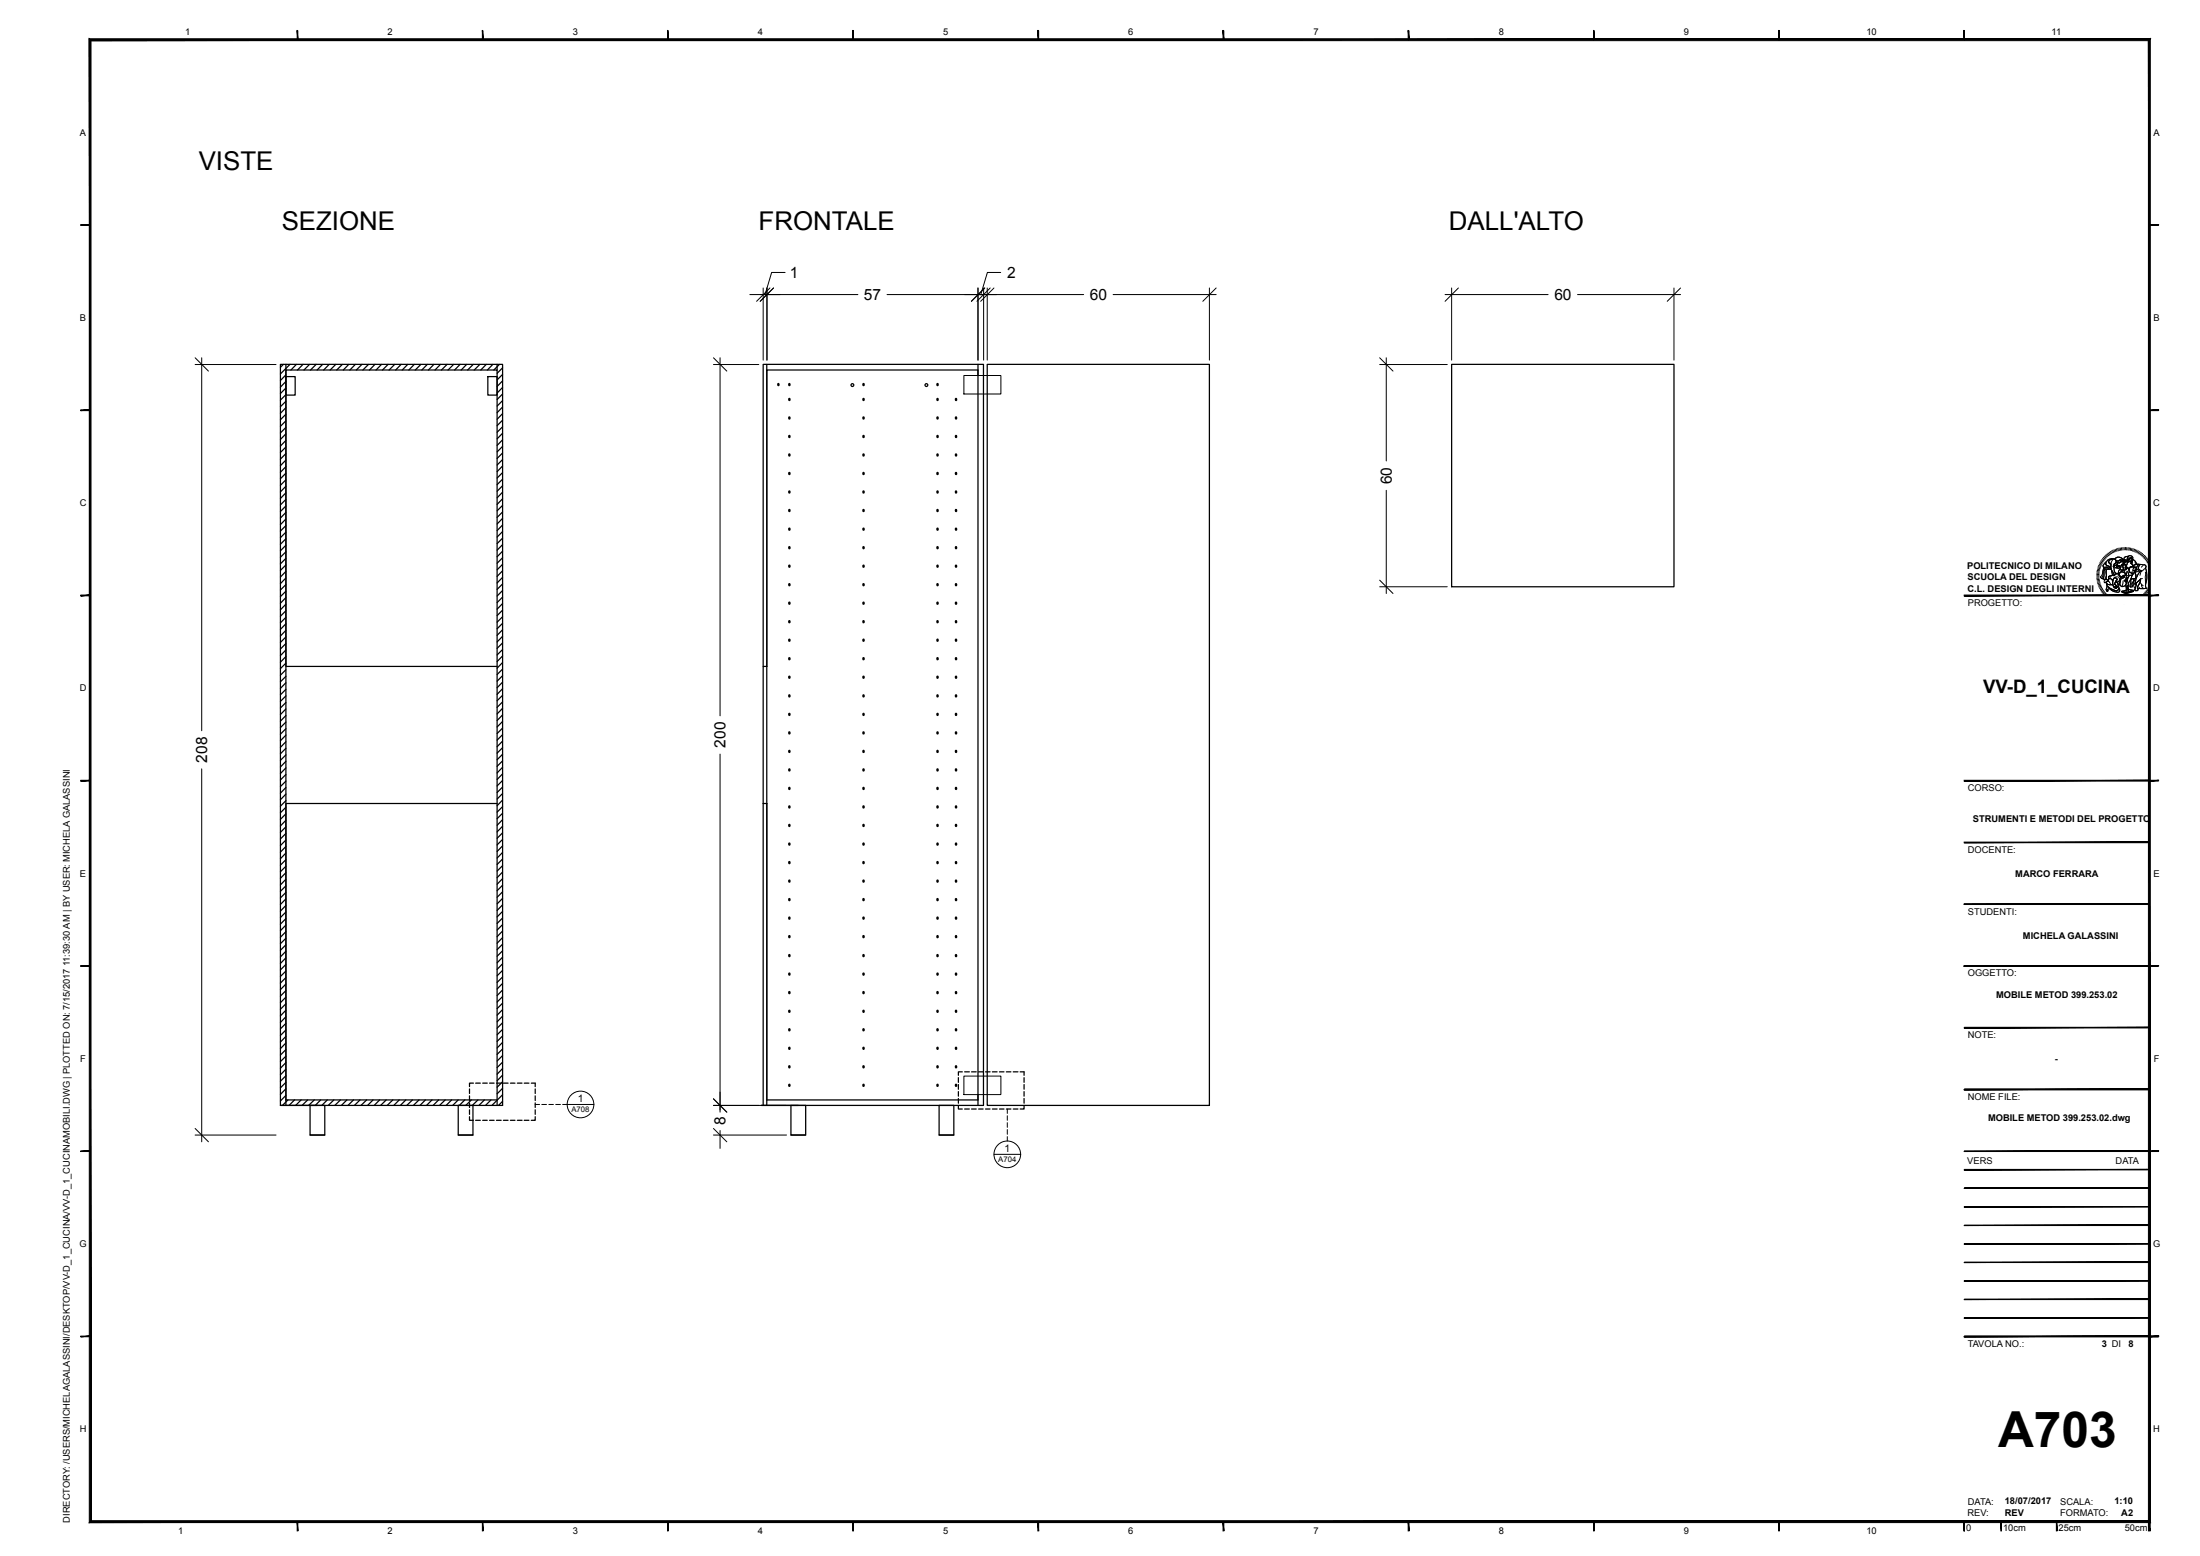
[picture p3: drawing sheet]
<svg xmlns="http://www.w3.org/2000/svg" width="594mm" height="420mm" viewBox="0 0 594 420" stroke-linecap="round" stroke-linejoin="round" font-family="sans-serif">
<g fill="none" stroke="#000" stroke-width=".34">
<path d="M75.7 98.4h60v200h-60zM76.5 98.4l-.8 .8M77.2 98.4v81.5h57M78.3 98.4l-2.6 2.5M80 98.4l-1.5 1.5M81.8 98.4l-1.5 1.5M83.6 98.4l-1.5 1.5M85.4 98.4l-1.6 1.5M87.1 98.4l-1.5 1.5M88.9 98.4l-1.5 1.5M90.7 98.4l-1.6 1.5M92.4 98.4l-1.5 1.5"/>
<path d="M94.2 98.4l-1.5 1.5M95.9 98.4l-1.4 1.5M97.7 98.4l-1.5 1.5M99.5 98.4l-1.5 1.5M101.2 98.4l-1.4 1.5M103 98.4l-1.5 1.5M104.8 98.4l-1.5 1.5M106.6 98.4l-1.5 1.5M108.3 98.4l-1.5 1.5M110.1 98.4l-1.5 1.5M111.9 98.4l-1.5 1.5M113.6 98.4l-1.5 1.5"/>
<path d="M115.4 98.4l-1.5 1.5M117.2 98.4l-1.5 1.5M118.9 98.4l-1.4 1.5M120.7 98.4l-1.5 1.5M122.5 98.4l-1.5 1.5M124.2 98.4l-1.5 1.5M126 98.4l-1.5 1.5M127.8 98.4l-1.5 1.5M129.6 98.4l-1.6 1.5M131.3 98.4l-1.5 1.5M133.1 98.4l-1.5 1.5M134.2 98.4v1.5"/>
<path d="M134.9 98.4l-1.6 1.5M135.7 99.3l-1.5 1.5M207 98.4v200M264.1 98.4v3M266.6 98.4h59.9v200h-59.9zM391.9 98.4h60.1v60h-60.1zM77.2 101.7h2.5v4.9h-2.5zM77.2 101.2l-1.5 1.5M77.2 103l-1.5 1.5M77.2 104.7l-1.5 1.5M77.2 106.5l-1.5 1.5M77.2 108.3l-1.5 1.5"/>
<path d="M77.2 110l-1.5 1.6M77.2 111.8l-1.5 1.5M77.2 113.6l-1.5 1.5M77.2 115.4l-1.5 1.5M77.2 117.1l-1.5 1.5M77.2 118.9l-1.5 1.5M131.7 101.7h2.5v4.9h-2.5zM135.7 101.1l-1.5 1.4M135.7 102.8l-1.5 1.5M135.7 104.6l-1.5 1.5M135.7 106.4l-1.5 1.4M135.7 108.1l-1.5 1.5"/>
<path d="M135.7 109.9l-1.5 1.5M135.7 111.6l-1.5 1.6M135.7 113.4l-1.5 1.5M135.7 115.2l-1.5 1.5M135.7 116.9l-1.5 1.6M135.7 118.7l-1.5 1.5M77.2 120.7l-1.5 1.4M77.2 122.4l-1.5 1.5M77.2 124.2l-1.5 1.5M77.2 126l-1.5 1.5M77.2 127.7l-1.5 1.5M77.2 129.5l-1.5 1.5"/>
<path d="M77.2 131.2l-1.5 1.6M77.2 133l-1.5 1.5M77.2 134.8l-1.5 1.5M77.2 136.6l-1.5 1.5M77.2 138.3l-1.5 1.5M135.7 120.5l-1.5 1.5M135.7 122.3l-1.5 1.5M135.7 124l-1.5 1.5M135.7 125.8l-1.5 1.5M135.7 127.6l-1.5 1.4M135.7 129.3l-1.5 1.5M135.7 131.1l-1.5 1.5"/>
<path d="M135.7 132.9l-1.5 1.5M135.7 134.6l-1.5 1.6M135.7 136.4l-1.5 1.5M135.7 138.2l-1.5 1.5M135.7 139.9l-1.5 1.5M77.2 140.1l-1.5 1.5M77.2 141.9l-1.5 1.5M77.2 143.6l-1.5 1.5M77.2 145.4l-1.5 1.5M77.2 147.2l-1.5 1.5M77.2 148.9l-1.5 1.5M77.2 150.7l-1.5 1.5"/>
<path d="M77.2 152.5l-1.5 1.5M77.2 154.2l-1.5 1.6M77.2 156l-1.5 1.5M77.2 157.8l-1.5 1.5M77.2 159.6l-1.5 1.4M135.7 141.7l-1.5 1.5M135.7 143.5l-1.5 1.5M135.7 145.3l-1.5 1.4M135.7 147l-1.5 1.5M135.7 148.8l-1.5 1.5M135.7 150.5l-1.5 1.5M135.7 152.3l-1.5 1.5"/>
<path d="M135.7 154.1l-1.5 1.5M135.7 155.8l-1.5 1.6M135.7 157.6l-1.5 1.5M135.7 159.4l-1.5 1.5M77.2 161.3l-1.5 1.5M77.2 163.1l-1.5 1.5M77.2 164.9l-1.5 1.4M77.2 166.6l-1.5 1.5M77.2 168.4l-1.5 1.5M77.2 170.1l-1.5 1.6M77.2 171.9l-1.5 1.5M77.2 173.7l-1.5 1.5"/>
<path d="M77.2 175.4l-1.5 1.6M77.2 177.2l-1.5 1.5M77.2 179l-1.5 1.5M135.7 161.2l-1.5 1.5M135.7 162.9l-1.5 1.5M135.7 164.7l-1.5 1.5M135.7 166.5l-1.5 1.4M135.7 168.2l-1.5 1.5M135.7 170l-1.5 1.5M135.7 171.8l-1.5 1.5M135.7 173.5l-1.5 1.5M135.7 175.3l-1.5 1.5"/>
<path d="M135.7 177l-1.5 1.6M135.7 178.8l-1.5 1.6M206.1 179.9v-81.5h59.4v200h-60M77.2 180.8l-1.5 1.5M77.2 182.6l-1.5 1.4M77.2 184.3l-1.5 1.5M77.2 186.1l-1.5 1.4M77.2 187.8l-1.5 1.5M77.2 189.6l-1.5 1.5M77.2 191.4l-1.5 1.5M77.2 193.1l-1.5 1.6M77.2 194.9l-1.5 1.5"/>
<path d="M77.2 196.7l-1.5 1.5M77.2 198.4l-1.5 1.6M135.7 180.6l-1.5 1.5M135.7 182.4l-1.5 1.5M135.7 184.1l-1.5 1.5M135.7 185.9l-1.5 1.5M135.7 187.7l-1.5 1.5M135.7 189.5l-1.5 1.4M135.7 191.2l-1.5 1.5M135.7 193l-1.5 1.5M135.7 194.7l-1.5 1.5M135.7 196.5l-1.5 1.5"/>
<path d="M135.7 198.3l-1.5 1.5M77.2 200.2l-1.5 1.5M77.2 202l-1.5 1.5M77.2 203.8l-1.5 1.4M77.2 205.5l-1.5 1.5M77.2 207.3l-1.5 1.5M77.2 209.1l-1.5 1.4M77.2 210.8l-1.5 1.5M77.2 212.6l-1.5 1.5M77.2 214.3l-1.5 1.6M77.2 216.1l-1.5 1.5M77.2 217.9l-1.5 1.5"/>
<path d="M77.2 219.7l-1.5 1.5M134.2 216.9h-57v80M135.7 200l-1.5 1.6M135.7 201.8l-1.5 1.5M135.7 203.6l-1.5 1.5M135.7 205.4l-1.5 1.5M135.7 207.1l-1.5 1.5M135.7 208.9l-1.5 1.5M135.7 210.7l-1.5 1.4M135.7 212.4l-1.5 1.5M135.7 214.2l-1.5 1.5M135.7 216l-1.5 1.5"/>
<path d="M135.7 217.7l-1.5 1.5M135.7 219.5l-1.5 1.5M206.1 216.9v-37h.9v-80h57.1v198.5M206.1 216.9v81.5M206.1 216.9h.9M77.2 221.4l-1.5 1.5M77.2 223.2l-1.5 1.5M77.2 225l-1.5 1.5M77.2 226.7l-1.5 1.5M77.2 228.5l-1.5 1.5M77.2 230.3l-1.5 1.5M77.2 232l-1.5 1.5"/>
<path d="M77.2 233.8l-1.5 1.5M77.2 235.6l-1.5 1.5M77.2 237.3l-1.5 1.6M77.2 239.1l-1.5 1.5M135.7 221.2l-1.5 1.6M135.7 223l-1.5 1.5M135.7 224.8l-1.5 1.5M135.7 226.6l-1.5 1.5M135.7 228.3l-1.5 1.5M135.7 230.1l-1.5 1.5M135.7 231.9l-1.5 1.5M135.7 233.6l-1.5 1.5"/>
<path d="M135.7 235.4l-1.5 1.5M135.7 237.2l-1.5 1.5M135.7 238.9l-1.5 1.5M77.2 240.9l-1.5 1.5M77.2 242.6l-1.5 1.5M77.2 244.4l-1.5 1.5M77.2 246.2l-1.5 1.5M77.2 248l-1.5 1.4M77.2 249.7l-1.5 1.5M77.2 251.5l-1.5 1.5M77.2 253.2l-1.5 1.5M77.2 255l-1.5 1.5"/>
<path d="M77.2 256.8l-1.5 1.5M77.2 258.5l-1.5 1.6M135.7 240.7l-1.5 1.5M135.7 242.5l-1.5 1.5M135.7 244.2l-1.5 1.6M135.7 246l-1.5 1.5M135.7 247.8l-1.5 1.5M135.7 249.6l-1.5 1.4M135.7 251.3l-1.5 1.5M135.7 253.1l-1.5 1.5M135.7 254.9l-1.5 1.4M135.7 256.6l-1.5 1.5"/>
<path d="M135.7 258.4l-1.5 1.5M77.2 260.3l-1.5 1.5M77.2 262.1l-1.5 1.5M77.2 263.9l-1.5 1.5M77.2 265.6l-1.5 1.5M77.2 267.4l-1.5 1.5M77.2 269.2l-1.5 1.4M77.2 270.9l-1.5 1.5M77.2 272.7l-1.5 1.5M77.2 274.5l-1.5 1.5M77.2 276.2l-1.5 1.5M77.2 278l-1.5 1.5"/>
<path d="M77.2 279.7l-1.5 1.6M135.7 260.1l-1.5 1.6M135.7 261.9l-1.5 1.5M135.7 263.7l-1.5 1.5M135.7 265.4l-1.5 1.6M135.7 267.2l-1.5 1.5M135.7 269l-1.5 1.5M135.7 270.8l-1.5 1.5M135.7 272.5l-1.5 1.5M135.7 274.3l-1.5 1.5M135.7 276.1l-1.5 1.4M135.7 277.8l-1.5 1.5"/>
<path d="M135.7 279.6l-1.5 1.5M77.2 296.9v-197h57v198.5M77.2 281.5l-1.5 1.6M77.2 283.3l-1.5 1.5M77.2 285.1l-1.5 1.5M77.2 286.8l-1.5 1.5M77.2 288.6l-1.5 1.5M77.2 290.4l-1.5 1.5M77.2 292.2l-1.5 1.4M77.2 293.9l-1.5 1.5M77.2 295.7l-1.5 1.5M77.2 296.9h57"/>
<path d="M77.2 296.9v1.5M77.7 296.9l-1.4 1.5M79.5 296.9l-1.5 1.5M81.3 296.9l-1.5 1.5M83.1 296.9l-1.5 1.5M83.7 298.4h4v8h-4zM84.9 296.9l-1.6 1.5M86.6 296.9l-1.5 1.5M88.4 296.9l-1.5 1.5M90.1 296.9l-1.5 1.5M91.9 296.9l-1.5 1.5M93.7 296.9l-1.5 1.5"/>
<path d="M95.4 296.9l-1.4 1.5M97.2 296.9l-1.5 1.5M99 296.9l-1.5 1.5M100.7 296.9l-1.4 1.5M102.5 296.9l-1.5 1.5M104.3 296.9l-1.5 1.5M106.1 296.9l-1.6 1.5M107.8 296.9l-1.5 1.5M109.6 296.9l-1.5 1.5M111.4 296.9l-1.6 1.5M113.1 296.9l-1.5 1.5M114.9 296.9l-1.5 1.5"/>
<path d="M116.6 296.9l-1.4 1.5M118.4 296.9l-1.5 1.5M120.2 296.9l-1.5 1.5M121.9 296.9l-1.4 1.5M123.7 298.4h4v8h-4zM123.7 296.9l-1.5 1.5M125.5 296.9l-1.5 1.5M126.8 293.9v1.3M126.8 295.8v1.3M126.8 297.7v1.2M126.8 299.6v1.2M127.3 296.9l-1.5 1.5"/>
<path d="M127.8 292.4h-1v.9M128.4 292.4h1.3M129.1 296.9l-1.6 1.5M130.3 292.4h1.3M130.8 296.9l-1.5 1.5M132.2 292.4h1.2M132.6 296.9l-1.5 1.5M134 292.4h1.3M135.7 281.4l-1.5 1.5M135.7 283.1l-1.5 1.5M135.7 284.9l-1.5 1.5M135.7 286.7l-1.5 1.5"/>
<path d="M135.7 288.4l-1.5 1.6M135.7 290.2l-1.5 1.5M135.7 292l-1.5 1.5M135.7 293.8l-1.5 1.4M135.7 295.5l-2.9 2.9M135.7 297.3l-1.1 1.1M135.9 292.4h1.3M137.8 292.4h1.2M139.7 292.4h1.2M141.5 292.4h1.3M143.4 292.4h1.1v.9M144.5 293.9v1.3"/>
<path d="M144.5 295.8v1.3M144.5 297.7v1.2M144.5 299.6v1.2M213.6 298.4h3.9v8h-3.9zM253.6 298.4h3.9v8h-3.9zM258.8 298.4v.9h1M258.8 290.9v1.3M258.8 292.7v1.3M258.8 294.7v1.2M258.8 296.5v1.3M259.8 289.3h-1v.9M260.5 299.3h1.2"/>
<path d="M260.5 289.3h1.2M262.3 299.3h1.3M262.3 289.3h1.3M264.1 295.4v1.5h-57.1M264.2 299.3h1.3M264.2 289.3h1.3M266.1 299.3h1.2M266.1 289.3h1.2M267.9 299.3h1.3M267.9 289.3h1.3M269.9 299.3h1.2M269.9 289.3h1.2"/>
<path d="M271.7 299.3h1.2M271.7 289.3h1.2M273.6 299.3h1.2M273.6 289.3h1.2M275.4 289.3h1.1v.9M276.5 298.4v.9h-1.1M276.5 290.9v1.3M276.5 292.7v1.3M276.5 294.7v1.2M276.5 296.5v1.3M83.7 306.4h4M123.7 306.4h4"/>
<path d="M126.8 301.4v1h1M128.4 302.4h1.3M130.3 302.4h1.3M132.2 302.4h1.2M134 302.4h1.3M135.9 302.4h1.3M137.8 302.4h1.2M139.7 302.4h1.2M141.5 302.4h1.3M144.5 301.4v1h-1.1M213.6 306.4h3.9M253.6 306.4h3.9"/>
<circle cx="230.1" cy="103.9" r=".38"/>
<circle cx="250.1" cy="103.9" r=".38"/>
</g>
<g fill="#000">
<circle cx="210.2" cy="103.9" r=".34"/>
<circle cx="213.1" cy="103.9" r=".34"/>
<circle cx="213.1" cy="108" r=".34"/>
<circle cx="213.1" cy="113" r=".34"/>
<circle cx="213.1" cy="118" r=".34"/>
<circle cx="233.2" cy="108" r=".34"/>
<circle cx="233.2" cy="103.9" r=".34"/>
<circle cx="233.2" cy="113" r=".34"/>
<circle cx="233.2" cy="118" r=".34"/>
<circle cx="253.1" cy="108" r=".34"/>
<circle cx="253.1" cy="103.9" r=".34"/>
<circle cx="253.1" cy="113" r=".34"/>
<circle cx="253.1" cy="118" r=".34"/>
<circle cx="258.1" cy="108" r=".34"/>
<circle cx="258.1" cy="113" r=".34"/>
<circle cx="258.1" cy="118" r=".34"/>
<circle cx="213.1" cy="132.9" r=".34"/>
<circle cx="213.1" cy="122.9" r=".34"/>
<circle cx="213.1" cy="127.9" r=".34"/>
<circle cx="213.1" cy="137.9" r=".34"/>
<circle cx="233.2" cy="122.9" r=".34"/>
<circle cx="233.2" cy="132.9" r=".34"/>
<circle cx="233.2" cy="127.9" r=".34"/>
<circle cx="233.2" cy="137.9" r=".34"/>
<circle cx="253.1" cy="122.9" r=".34"/>
<circle cx="253.1" cy="127.9" r=".34"/>
<circle cx="253.1" cy="132.9" r=".34"/>
<circle cx="253.1" cy="137.9" r=".34"/>
<circle cx="258.1" cy="132.9" r=".34"/>
<circle cx="258.1" cy="137.9" r=".34"/>
<circle cx="258.1" cy="122.9" r=".34"/>
<circle cx="258.1" cy="127.9" r=".34"/>
<circle cx="213.1" cy="158" r=".34"/>
<circle cx="213.1" cy="143" r=".34"/>
<circle cx="213.1" cy="153" r=".34"/>
<circle cx="213.1" cy="148" r=".34"/>
<circle cx="233.2" cy="143" r=".34"/>
<circle cx="233.2" cy="148" r=".34"/>
<circle cx="233.2" cy="153" r=".34"/>
<circle cx="233.2" cy="158" r=".34"/>
<circle cx="253.1" cy="148" r=".34"/>
<circle cx="253.1" cy="143" r=".34"/>
<circle cx="253.1" cy="158" r=".34"/>
<circle cx="253.1" cy="153" r=".34"/>
<circle cx="258.1" cy="158" r=".34"/>
<circle cx="258.1" cy="143" r=".34"/>
<circle cx="258.1" cy="148" r=".34"/>
<circle cx="258.1" cy="153" r=".34"/>
<circle cx="213.1" cy="163" r=".34"/>
<circle cx="213.1" cy="177.9" r=".34"/>
<circle cx="213.1" cy="167.9" r=".34"/>
<circle cx="213.1" cy="172.9" r=".34"/>
<circle cx="233.2" cy="172.9" r=".34"/>
<circle cx="233.2" cy="167.9" r=".34"/>
<circle cx="233.2" cy="177.9" r=".34"/>
<circle cx="233.2" cy="163" r=".34"/>
<circle cx="253.1" cy="172.9" r=".34"/>
<circle cx="253.1" cy="163" r=".34"/>
<circle cx="253.1" cy="167.9" r=".34"/>
<circle cx="253.1" cy="177.9" r=".34"/>
<circle cx="258.1" cy="172.9" r=".34"/>
<circle cx="258.1" cy="163" r=".34"/>
<circle cx="258.1" cy="177.9" r=".34"/>
<circle cx="258.1" cy="167.9" r=".34"/>
<circle cx="213.1" cy="193" r=".34"/>
<circle cx="213.1" cy="198" r=".34"/>
<circle cx="213.1" cy="182.9" r=".34"/>
<circle cx="213.1" cy="188" r=".34"/>
<circle cx="233.2" cy="193" r=".34"/>
<circle cx="233.2" cy="182.9" r=".34"/>
<circle cx="233.2" cy="188" r=".34"/>
<circle cx="233.2" cy="198" r=".34"/>
<circle cx="253.1" cy="182.9" r=".34"/>
<circle cx="253.1" cy="188" r=".34"/>
<circle cx="253.1" cy="198" r=".34"/>
<circle cx="253.1" cy="193" r=".34"/>
<circle cx="258.1" cy="193" r=".34"/>
<circle cx="258.1" cy="188" r=".34"/>
<circle cx="258.1" cy="182.9" r=".34"/>
<circle cx="258.1" cy="198" r=".34"/>
<circle cx="213.1" cy="212.9" r=".34"/>
<circle cx="213.1" cy="203" r=".34"/>
<circle cx="213.1" cy="217.9" r=".34"/>
<circle cx="213.1" cy="208" r=".34"/>
<circle cx="233.2" cy="208" r=".34"/>
<circle cx="233.2" cy="217.9" r=".34"/>
<circle cx="233.2" cy="203" r=".34"/>
<circle cx="233.2" cy="212.9" r=".34"/>
<circle cx="253.1" cy="208" r=".34"/>
<circle cx="253.1" cy="217.9" r=".34"/>
<circle cx="253.1" cy="203" r=".34"/>
<circle cx="253.1" cy="212.9" r=".34"/>
<circle cx="258.1" cy="208" r=".34"/>
<circle cx="258.1" cy="212.9" r=".34"/>
<circle cx="258.1" cy="217.9" r=".34"/>
<circle cx="258.1" cy="203" r=".34"/>
<circle cx="213.1" cy="222.9" r=".34"/>
<circle cx="213.1" cy="228" r=".34"/>
<circle cx="213.1" cy="233" r=".34"/>
<circle cx="213.1" cy="238" r=".34"/>
<circle cx="233.2" cy="228" r=".34"/>
<circle cx="233.2" cy="233" r=".34"/>
<circle cx="233.2" cy="238" r=".34"/>
<circle cx="233.2" cy="222.9" r=".34"/>
<circle cx="253.1" cy="228" r=".34"/>
<circle cx="253.1" cy="233" r=".34"/>
<circle cx="253.1" cy="222.9" r=".34"/>
<circle cx="253.1" cy="238" r=".34"/>
<circle cx="258.1" cy="233" r=".34"/>
<circle cx="258.1" cy="238" r=".34"/>
<circle cx="258.1" cy="222.9" r=".34"/>
<circle cx="258.1" cy="228" r=".34"/>
<circle cx="213.1" cy="258.1" r=".34"/>
<circle cx="213.1" cy="243" r=".34"/>
<circle cx="213.1" cy="248" r=".34"/>
<circle cx="213.1" cy="253" r=".34"/>
<circle cx="233.2" cy="258.1" r=".34"/>
<circle cx="233.2" cy="243" r=".34"/>
<circle cx="233.2" cy="248" r=".34"/>
<circle cx="233.2" cy="253" r=".34"/>
<circle cx="253.1" cy="243" r=".34"/>
<circle cx="253.1" cy="258.1" r=".34"/>
<circle cx="253.1" cy="253" r=".34"/>
<circle cx="253.1" cy="248" r=".34"/>
<circle cx="258.1" cy="258.1" r=".34"/>
<circle cx="258.1" cy="243" r=".34"/>
<circle cx="258.1" cy="248" r=".34"/>
<circle cx="258.1" cy="253" r=".34"/>
<circle cx="213.1" cy="263.1" r=".34"/>
<circle cx="213.1" cy="268.1" r=".34"/>
<circle cx="213.1" cy="278.1" r=".34"/>
<circle cx="213.1" cy="273.1" r=".34"/>
<circle cx="233.2" cy="278.1" r=".34"/>
<circle cx="233.2" cy="263.1" r=".34"/>
<circle cx="233.2" cy="268.1" r=".34"/>
<circle cx="233.2" cy="273.1" r=".34"/>
<circle cx="253.1" cy="263.1" r=".34"/>
<circle cx="253.1" cy="268.1" r=".34"/>
<circle cx="253.1" cy="278.1" r=".34"/>
<circle cx="253.1" cy="273.1" r=".34"/>
<circle cx="258.1" cy="273.1" r=".34"/>
<circle cx="258.1" cy="263.1" r=".34"/>
<circle cx="258.1" cy="268.1" r=".34"/>
<circle cx="258.1" cy="278.1" r=".34"/>
<circle cx="213.1" cy="288.1" r=".34"/>
<circle cx="213.1" cy="283.1" r=".34"/>
<circle cx="213.1" cy="293.1" r=".34"/>
<circle cx="233.2" cy="288.1" r=".34"/>
<circle cx="233.2" cy="283.1" r=".34"/>
<circle cx="233.2" cy="293.1" r=".34"/>
<circle cx="253.1" cy="283.1" r=".34"/>
<circle cx="253.1" cy="288.1" r=".34"/>
<circle cx="253.1" cy="293.1" r=".34"/>
<circle cx="258.1" cy="283.1" r=".34"/>
<circle cx="258.1" cy="288.1" r=".34"/>
<circle cx="258.1" cy="293.1" r=".34"/>
</g>
<g fill="none" stroke="#000" stroke-width=".27">
<path d="M202.5 79.5h29.1M206.1 79.5h1h-1M206.1 77.7v19.5M207.1 77.7v19.5M207.9 77.7l-3.6 3.6M208.9 77.7l-3.6 3.6M212 73.5h-3.7l-1.7 6M239.5 79.5h53.1M264.1 79.5h1.5h-1.5M264.1 77.7v19.5M265.6 77.7v19.5M265.9 77.7l-3.6 3.6"/>
<path d="M266.6 77.7v19.5M267.4 77.7l-3.6 3.6M268.4 77.7l-3.6 3.6M270.2 73.5h-3.6l-1.8 6M300.5 79.5h27.9M326.5 77.7v19.5M328.4 77.7l-3.6 3.6M390.2 79.5h27.8M391.9 77.7v19.5M393.8 77.7l-3.6 3.6M425.9 79.5h27.8M452 77.7v19.5"/>
<path d="M453.7 77.7l-3.5 3.6M52.7 98.4h21.8M52.7 96.6l3.6 3.6M54.5 96.6v100.6M192.6 98.4h12.3M192.6 96.6l3.6 3.6M194.4 96.6v96.6M372.5 98.4h18.3M372.5 96.6l3.6 3.6M374.3 96.6v27.8M260.2 101.4h10v5h-10zM374.3 132.3v27.9"/>
<path d="M372.5 158.4h18.3M372.5 156.6l3.6 3.6M566.1 154.7h.7M566.1 155l.7 .1M566.1 155.4h.7M566.1 154.3l.7 .1M566.2 154l.7 .1M566.3 153.6l.6 .2M566.4 153.3l.6 .2M566.5 153l.6 .2M566.6 152.6l.6 .3M566.8 152.3l.6 .3"/>
<path d="M566.8 155.7l-.7 .1M566.8 156.1h-.7M566.8 156.4l-.7 .1M566.9 156.7l-.7 .1M566.9 151.9l.6 .4M566.9 157l-.6 .2M567 157.3l-.6 .2M567.1 151.6l.6 .4M567.1 157.7l-.6 .2M567.2 151.4l.6 .3M567.2 158l-.6 .2M567.4 158.3l-.7 .2"/>
<path d="M567.5 151.1l.5 .3M567.5 158.5l-.6 .3M567.7 158.8l-.6 .4M567.7 150.8l.5 .4M567.8 159.1l-.6 .4M567.9 150.5l.5 .4M568 153l.7 .1a.68 .68 0 0 0 1.2-.1 .41 .41 0 0 1 .1 .4 .41 .41 0 0 1-.4 .2h-1.2l-.4-.2zM568 153v.5M568 159.4l-.6 .4M568.1 150.2l.5 .5M568.2 153.6l-.3 .5-.1 1.3-.4 .7 .4 .2M568.2 159.6l-.6 .5"/>
<path d="M568.3 152l.3-.2v.6l.2 .2 1 .4a.74 .74 0 0 1-1.2 .1h-.5a.51 .51 0 0 1-.3-.5 .51 .51 0 0 1 .4-.4zM568.3 153.6h.6l-.3 .5v2.3l-.2 .1-.6-.3zM568.4 153.6l-.3 .8a2.3 2.3 0 0 1-.3 1.9l.8 .1M568.4 150l.5 .4M568.4 159.9l-.5 .4M568.6 151.8l-.4 .4a.52 .52 0 0 0-.4 .5 .52 .52 0 0 0 .5 .5l.4-.1a.68 .68 0 0 0 1.2-.1M568.6 157.2l.3 .4 .4 .2 1.2-.1M568.6 149.7l.5 .5M568.7 151.6l.8-.7h1.1a.99 .99 0 0 0-1.2 .9l.6 .4-.1 .8-1.2-.4-.1-.2zM568.8 153.7l.8-.1a.71 .71 0 0 1 .7 .7l.3 .4-.1 .5-.8 .3a.47 .47 0 0 0-.3 .8 .39 .39 0 0 1-.4 .3 .39 .39 0 0 1-.4-.4zM568.8 157.5l.7 .3 1-.1v.4l.4 .4-.1 .2 .3-.2 .2 .3-.1-.5 .2 .4-.1-.4 .4 .1-.8-.8 .3-.6 .4 .1 .5 1.4-.1 .6a1.11 1.11 0 0 1-1.5 .1l-1.5-1zM568.8 157.5l.1 .6 .6 .6 2.1 .9"/>
<path d="M568.8 157.5h.1M568.9 153.6l-.3 .5 .1 2.3M568.9 158.3l2 1a.84 .84 0 0 0 1.1-.2l.2-.3 .1 .5a.66 .66 0 0 1-.4 .6 .66 .66 0 0 1-.7-.1l-1.1-.4a.56 .56 0 0 0-.5-.5 .56 .56 0 0 0-.6 .4l.2 .1-.2 .2a.6 .6 0 0 1-.1-1.1zM568.9 158.2v.2a.79 .79 0 0 0 0 1.2l.3-.2a.24 .24 0 0 1-.2-.3 .24 .24 0 0 1 .3-.1l.3-.1 .8 .6 1 .3a.61 .61 0 0 0 .9-.1 .61 .61 0 0 0-.2-.9M568.9 149.5l.5 .5M569.2 156.6l-.4-.1a.44 .44 0 0 0-.6 .2 .44 .44 0 0 0 .3 .6l.3-.3a.61 .61 0 0 1 .9 .4l.1 .1M569.2 149.3l.4 .5M569.4 156.3a.72 .72 0 0 1 1.1 .4l-.1 1h-1.2l-.6-.5 .7-.3-.1-.3zM569.4 155.6l1.1-.4 .4 .2 .1-.4 .6-.2 .6 .3 .3 .5a1 1 0 0 1-.2 1.1 1 1 0 0 1-1.1 .3l.2-.3a.4 .4 0 0 0 .2-.5 .4 .4 0 0 0-.5-.2l-.4 .2-.2 .5-.7-.6a.31 .31 0 0 1-.5-.1 .31 .31 0 0 1 .1-.4zM569.5 151.3l.6-.4h.7a.77 .77 0 0 1 .6 .7 .77 .77 0 0 1-.6 .8 2.6 2.6 0 0 0 .3 2.1l.4 .4h-.4l-.1 .4-.3 .1-.2-.2 .1-.5-.6-1.3-.1-1.2a.58 .58 0 0 1-.5-.3 .58 .58 0 0 1 .1-.6zM569.5 149.1l.4 .5M569.7 156l.8 .7"/>
<path d="M569.7 156.1a.6 .6 0 0 0-.4 .8M569.8 148.9l.3 .5M570 153.6h-1.6a.57 .57 0 0 0-.6 .2 .57 .57 0 0 0-.1 .6l-.1 .6-.5 .7 .3 .4M570.1 153.9l.3 1.4M570.1 148.7l.3 .6M570.4 151.2l-.4 .9v1.4l.5 .9 .2 1 .3-.1v-.3l.5-.2a1.16 1.16 0 0 1-.7-1.5 1.58 1.58 0 0 1 .5-1.6 .95 .95 0 0 0-1.4-.9l-.7 .3-.5 .5-.1 .5 .2 .5 1 .4M570.4 148.5l.3 .7M570.5 155.2l-.8 .3a.37 .37 0 0 0-.4 .2 .37 .37 0 0 0 .2 .5M570.6 150.8a.85 .85 0 0 0-.9 .3 .85 .85 0 0 0-.2 .9l.4 .2M570.7 156.2a.45 .45 0 0 1 .6-.2 .45 .45 0 0 1 .1 .6l-.3 .7a.69 .69 0 0 0 .4 .9l.2 .2-.4-.1 .1 .4-.2-.4 .1 .5-.2-.3-.3 .2 .1-.2-.4-.4-.1-1zM570.7 156.2a.45 .45 0 0 1 .6-.2 .45 .45 0 0 1 .1 .6l-.5 1.1 .8 .7-.4-.1 .1 .4-.2-.4v.5l-.1-.3-.3 .2 .1-.2-.4-.4-.1-1zM570.8 148.4l.2 .6"/>
<path d="M570.8 152.3l1-.5-.1 .6-1.1 .5zM570.9 152.7l.7-.3 .3 .3a.32 .32 0 0 0-.3 .2 .32 .32 0 0 0 .1 .4l-.6-.1zM570.9 152.7l.2 .5 .6 .1M571 150.9l.7-.5 1.2 .3a.27 .27 0 0 1 .2 .4 .27 .27 0 0 1-.5 0l-.1-.1-.5 .4-.7-.1M571.1 148.3l.2 .6M571.2 150.6l1-.2 .8 .4 .1 .3-.6-.1-.3 .4h-.6l-.6-.5zM571.3 151.2l.7 .2 .5-.4 .3 .2-.2 .6-.4 .2-.4-.2-.6 .1zM571.4 148.1l.2 .7M571.5 154.8l.7 .3 .4 .9a.58 .58 0 0 1-.4 .8M571.6 152.7h.9l-.3 .2v.4a.41 .41 0 0 1-.6 0 .41 .41 0 0 1 0-.6zM571.6 157.2l.5 1.6-.3 .5-.7 .1M571.6 152.5l.3 .2"/>
<path d="M571.7 152.2v.2l-1.1 .5M571.7 155.7l-.7 .2M571.8 148l.1 .7M571.8 151.8l-.3 .5M571.9 155.4l.7 .5M572 152.7h.5l-.3 .2v.4a.37 .37 0 0 1-.6-.2 .37 .37 0 0 1 .4-.4l-.1 .1M572 155.8a.69 .69 0 0 1 .2 1 .69 .69 0 0 1-.9 .2M572.1 155v-.2l.6-.5 1 .3 .1 .3a.25 .25 0 0 1 .2 .4 .25 .25 0 0 1-.4-.1l-1.1 .5 .7 .4 .4-.3 .1-.4a.28 .28 0 0 0 .3-.2 .28 .28 0 0 0-.2-.4l-.2-.2-.9-.2-.6 .7-.2-.1 .3-1.1 .2-.3 .3 .2 1 .1 .6-.4-.1-.4 .7 .2-.2 .3 .3 .8-.3 .6a.69 .69 0 0 1-.2 1l-.5 .2-.1 .5h-.3l.2 .2h.3v.4l.2-.3-.3 .7a.49 .49 0 0 1-.6 .6h-.7l-.6-.6 .4-.6 .1-1.1M572.1 154.8l.6-.5 1 .3 .1 .3a.25 .25 0 0 1 .2 .4 .25 .25 0 0 1-.4-.1l-.4 .3a.51 .51 0 0 1-.6 .3 .51 .51 0 0 1-.4-.5zM572.1 157.7l.8 .6M572.1 147.9l.1 .7M572.3 151.7l.1 .1"/>
<path d="M572.4 153.6a1.25 1.25 0 0 0-.5 1.4M572.4 151.4l.2 .1M572.5 157.1v.9M572.5 147.9l.1 .7M572.5 151.4v.1M572.5 155.7l1.2-.4-.1 .5-.5 .3zM572.6 156.5l-.3 .9-.4 .5M572.7 155.8l-.1 .1M572.8 151.6l.8-.2a.23 .23 0 0 1 .2 .2 .23 .23 0 0 1-.2 .3zM572.8 152.5l.2-.3 .8 .1 .5 1.1a.24 .24 0 0 1-.4 .1 .24 .24 0 0 1 .1-.4l-.3-.7a.42 .42 0 0 0-.6 0 .42 .42 0 0 0 .1 .6l.1 .4a.44 .44 0 0 1-.6 .5 .44 .44 0 0 1-.1-.8zM572.8 147.8l.1 .7M572.8 151.2l-.2 .6-.4 .2-.4-.2-.5 .1"/>
<path d="M572.9 159.6l2-.5 1.2 .3-2.1 .5zM572.9 159.6l1.1 .3v.3l-1.1-.3zM572.9 159.6a6.1 6.1 0 0 1 3.2-.2l-2.1 .5zM573.1 152.4h.7l.2 .8a.55 .55 0 0 1-.2 .5 .55 .55 0 0 1-.5 .1zM573.2 147.8v.7M573.2 151.4a.39 .39 0 0 1 .6-.3 .39 .39 0 0 1 .1 .6h-.1M573.3 151.1a.42 .42 0 0 1 .6 0 .42 .42 0 0 1-.1 .6l-.1-.3h-.5zM573.3 156.8l-.4 1.5 1.1-.2M573.3 155.8v.1M573.3 155.5l.2 .1M573.3 155.8h.1M573.4 155.5l-.1 .1"/>
<path d="M573.4 152.6h.1M573.5 152.5l-.2 .2M573.5 147.8l.1 .6M573.6 156.7h.3l.1-.5 .5-.2-.4 1.3v-.4h-.3zM573.6 151.5l-.4-.1-.4 .2 .6 .3a.25 .25 0 0 0 .4-.1 .25 .25 0 0 0-.2-.4v.2M573.6 153.9v.7M573.7 155.3l-.1 .5-.5 .3-.4-.3M573.7 152.4l.3 .3-.2 .1M573.8 152.6l-.1-.2a.42 .42 0 0 0-.6 0 .42 .42 0 0 0 .1 .6l.1 .3a.42 .42 0 0 1-.4 .6 .42 .42 0 0 1-.4-.6l.3-.9 .7-.2 .4 .2 .3 .8a.24 .24 0 0 1 0 .4 .25 .25 0 0 1-.4-.3M573.9 147.8l-.1 .6M573.9 152.9l-.1 .1M574 152.7v.1a.39 .39 0 0 1-.2 .6 .39 .39 0 0 1-.5-.2"/>
<path d="M574 153.6l-.2 .2h-.5M574 159.9l2.1-.5v.2l-2.1 .6zM574 159.9v.3M574.1 151.6l.1-.1 .2 .3-.3 .9M574.1 156.1h.1M574.1 156.7v.6l.2-.3M574.2 153.1l-.1-.4 .2-.5a.35 .35 0 0 0 .2-.4 .35 .35 0 0 0-.4-.2l-.1-.3a.55 .55 0 0 1-.5-.7 .55 .55 0 0 1 .8-.4l.3 .1-.3 .7 .1 .8 .3-.1v-.5a.38 .38 0 0 0 .3 .4 .38 .38 0 0 0 .4-.2l-.1 .7 .3-.1v.3a.35 .35 0 0 1 .2 .4 .35 .35 0 0 1-.3 .3l-.6 .3M574.2 151.1l.1 .5M574.2 147.8v.7M574.3 156.5l-.2 .2v-.2M574.3 154.1l-.2 1.4M574.3 153.4l.5 .2"/>
<path d="M574.4 158.2l.1-.1 .2 1.1-.3-.6-.3 .7zM574.4 155.3l-.3 .3v.5M574.5 156l-.4 .1-.2 .6h-.3l.2 .2h.3M574.5 150.3l.7-.3a1.04 1.04 0 0 1 .5 1.5l-.3 .7 .3-1.4-.2-.3-.3 .2a.85 .85 0 0 0-.6 1l-.2 .1v-.5zM574.5 154.2l-.4 .9M574.6 150.3h-.8l-.3 .7M574.6 147.8l-.1 .7M574.7 150.1l.5-.1a1.04 1.04 0 0 1 .5 1.5l-.3 .7v-.8l.3-.4-.2-.5-.6 .2-.2 1-.3 .1-.1-.8zM574.7 151.2a.38 .38 0 0 0 .3 .4 .38 .38 0 0 0 .4-.2M574.8 153.3l.8-.4 .7 .2a.48 .48 0 0 1 .5 .2 .48 .48 0 0 1 0 .5l-.3 .5a.63 .63 0 0 1-.8 .4l-.2 .1-.5-.5zM574.9 150.7l.6-.2 .2 .5-.3 .4a.45 .45 0 0 1-.6 0 .45 .45 0 0 1 .1-.7zM574.9 155.3l.8-.1-1.1 2.4a.3 .3 0 0 1 .1 .4 .3 .3 0 0 1-.3 .2l-.3 .6-.2-.9z"/>
<path d="M574.9 151l.2 .1M574.9 155.3l-1 2.7 .2 .8 .4-.7 .2 1.4-.3-.9-.4 1.1 .1-.9M575 151.1h.1M575 151.4l.1 .1M575 154.4l-.3 .4 .1 .5 1-.1 .4-.6M575 147.9l-.2 .6M575 151.3l.1 .1M575.3 147.9l-.1 .7M575.3 151.1l.2 .1M575.4 156.3l.4-.1a.23 .23 0 0 1 .4 0 .23 .23 0 0 1-.1 .4l-.5 1.3a.29 .29 0 0 1 .2 .4 .29 .29 0 0 1-.5 .1l-.2-.2zM575.4 151.2h.1M575.6 152l.4 .6"/>
<path d="M575.6 148l-.1 .6M575.6 154.4l.1 .1M575.7 152.8l.9-.4 .9-.1-.6 1zM575.7 155.2l-.4 1.2-.7 1v.9M575.8 151l.6 .4 .6 .9a1.04 1.04 0 0 1-1.3 .1l-.1-.5zM575.8 154.4h-.3M575.8 151l.6 .4 .3 .6M575.8 154.7h.1M576 148.1l-.2 .7M576.1 159.4v.2l-2.1 .6-1.1-.3v-.3M576.1 156.2l-.5 1.7a.29 .29 0 0 1 .2 .4 .29 .29 0 0 1-.5 .1l-.2-.1 .2-2M576.3 154.4l.4-.1-.1 1.2a.47 .47 0 0 1 0 .7 .47 .47 0 0 1-.6 0l-.7 .1 .4-1.1z"/>
<path d="M576.3 148.2l-.2 .7M576.4 154.1l-.1 .3M576.4 153.1l.4 .1 .1 .3M576.4 151.9l.6 .4M576.6 156.2l-1.2 .1M576.6 157.5l-.2 .2 .3 .3M576.6 148.3l-.2 .7M576.7 154.3l-.1 1.7-.6 1.4 .2 1.1 .3 .3M576.9 157.3l1.1-1-.2 .8-.7 1.3v.4a.38 .38 0 0 1-.2 .7 .38 .38 0 0 1-.4-.5zM576.9 153.3v-.2a1.04 1.04 0 0 1 1.6-.6h.3a.54 .54 0 0 1 .6 .3 .54 .54 0 0 1-.3 .7l-.4 .3a1.11 1.11 0 0 1-1.8-.3M576.9 153.5l-.6 .9a.75 .75 0 0 1-1.2 0l-.1-.1a.83 .83 0 0 1 .2-1.1h.9l-.2 .6a.24 .24 0 0 0 .2 .3 .24 .24 0 0 0 .3-.2l.2-.3-.2-.5-.6-.2-.7 .2-.4 .5 .1 .2M576.9 155.1l.1 .5"/>
<path d="M577 148.5l-.3 .6M577.3 148.6l-.3 .6M577.4 154.2l-.9 .1M577.4 158.5l.6 .4M577.6 152.3l-1 .1-.9 .5M577.6 148.8l-.3 .6M577.7 152.5l.2-.2 .6 .2a.56 .56 0 0 1 .7 .1 .56 .56 0 0 1 .1 .7l.3 1.7v1.5a2.36 2.36 0 0 0-.1 2.2l.1 .1h-1.9a.36 .36 0 0 1-.5 .1 .36 .36 0 0 1-.1-.5l.7-1.3 .2-.8-1.6 1.4 .6-2.2a1.72 1.72 0 0 1 1.3-1.4 .87 .87 0 0 1-.9-.6 .87 .87 0 0 1 .3-1zM577.8 157.2l.8 .9M577.8 154.2l-.9 1.5-.5 2 1.6-1.4 .5-.1M577.9 152.4h-.1a.9 .9 0 0 0-.4 1 .9 .9 0 0 0 .9 .7M577.9 149l-.4 .6M578 156.3l-.2 .8-.7 1.3v.4a.37 .37 0 0 1 .1 .5 .37 .37 0 0 1-.5 .1 .27 .27 0 0 1-.4-.2 .27 .27 0 0 1 .2-.3l.4-1.6"/>
<path d="M578.1 154.2l-.3 1.1M578.2 157.7a1.06 1.06 0 0 0 .7 1.2M578.2 149.2l-.4 .5M578.5 152.8l-.3 .3M578.5 149.4l-.4 .6M578.8 149.7l-.5 .5M579.1 149.9l-.5 .5M579.2 159.8l.5 .4M579.3 154.4v3.3M579.3 153.3l.1 .2a10.2 10.2 0 0 1-.1 4.8l.3 .5h-2.4M579.3 150.1l-.5 .5M579.4 159.5l.5 .4"/>
<path d="M579.5 150.4l-.5 .4M579.6 159.3l.6 .3M579.7 159l.6 .3M579.8 150.7l-.6 .4M579.9 158.7l.6 .3M580 151l-.6 .4M580.1 158.4l.6 .3M580.2 151.3l-.6 .3M580.2 158.1l.6 .3M580.3 157.8l.7 .2M580.4 151.6l-.6 .3M580.4 157.5l.6 .2"/>
<path d="M580.5 157.2l.7 .2M580.5 151.9l-.6 .3M580.6 156.9l.7 .1M580.6 156.6h.7M580.7 156.2l.6 .1M580.7 155.6l.7 .1M580.7 155.3h.7M580.7 152.2l-.6 .3M580.7 155.9l.7 .1M580.8 152.5l-.6 .3M581 152.9l-.7 .2M581.1 153.2l-.7 .2"/>
<path d="M581.2 153.6l-.7 .1M581.3 153.9l-.7 .1M581.3 154.2l-.6 .2M581.3 154.6l-.6 .1M581.4 155h-.7M568.6 160.2l-.5 .4M568.8 160.4l-.5 .5M569.1 160.6l-.5 .5M569.3 160.8l-.4 .5M569.6 161l-.4 .6M569.8 161.2l-.4 .6M570.1 161.4l-.4 .6"/>
<path d="M570.4 161.6l-.4 .5M570.7 161.7l-.3 .6M571 161.9l-.3 .5M571.3 162l-.3 .6M571.6 162.1l-.2 .6M571.9 162.1l-.2 .7M572.2 162.2l-.1 .7M572.5 162.3l-.1 .7M572.8 162.4l-.1 .6M573.2 162.4l-.1 .7M573.5 162.4v.7M573.8 162.4v.7"/>
<path d="M574.1 162.4l.1 .7M574.5 162.4v.6M574.8 162.3l.1 .7M575.1 162.3l.1 .7M575.4 162.2l.2 .7M575.8 162.1l.1 .7M576.1 162l.2 .7M576.3 161.9l.3 .6M576.6 161.8l.3 .6M576.9 161.6l.4 .6M577.2 161.5l.4 .6M577.5 161.3l.4 .6"/>
<path d="M577.8 161.1l.4 .6M578 160.9l.5 .6M578.3 160.7l.4 .5M578.5 160.5l.5 .5M578.8 160.3l.5 .5M579 160l.5 .5M54.5 207.5v100.7M194.4 203.5v96.7M144.5 298.1h1.2M146.3 298.1h1.3M148.2 298.1h1.2M150.1 298.1h1.2"/>
<path d="M151.9 298.1h8.5M192.6 298.4h19.8M192.6 296.6l3.6 3.6M260.2 290.5h10v5h-10zM272 299.3v1.2M52.7 306.4h21.8M52.7 304.6l3.6 3.6M192.6 306.4h19.8M192.6 304.6l3.6 3.6M194.4 305.1v4.9M268.4 311.6h7.2M272 301.2v1.2"/>
<path d="M272 303v1.3M272 304.9v1.3M272 306.8v1.2"/>
<circle cx="156.7" cy="298.1" r="3.6"/>
<circle cx="272" cy="311.6" r="3.6"/>
</g>
<g fill="#fff" stroke="#fff" stroke-width=".27">
<path d="M555.3 160.7l30.8 4.3h-30.8z"/>
<path d="M555.3 160.7h25l5.8 4.3z"/>
<path d="M580.3 146.2h5.8l-5.8 14.5z"/>
<path d="M586.1 146.2v18.8l-5.8-4.3z"/>
<path d="M52.6 198.7v7.3h3.7zM52.6 198.7h3.7v7.3z"/>
<path d="M192.6 194.7v7.3h3.6zM192.6 194.7h3.6v7.3z"/>
<path d="M192.6 301.1v2.6h3.6zM192.6 301.1h3.6v2.6z"/>
<path d="M372.5 125.9v5h3.6zM372.5 125.9h3.6v5z"/>
<path d="M419.5 77.7v3.6l4.9-3.6zM419.5 81.3l4.9-3.6v3.6z"/>
<path d="M213.5 71.7v3.6l1.7-3.6zM215.2 71.7v3.6h-1.7z"/>
<path d="M233.2 77.7v3.6l4.8-3.6zM233.2 81.3l4.8-3.6v3.6z"/>
<path d="M271.7 71.7v3.6l2.6-3.6zM274.3 71.7v3.6h-2.6z"/>
<path d="M294.1 77.7v3.6l4.9-3.6zM294.1 81.3l4.9-3.6v3.6z"/>
</g>
<path d="M555.3 160.7h25v-14.5h5.8v18.8h-30.8z" fill="none" stroke="#fff" stroke-width=".27"/>
<g fill="#000" stroke="#000" stroke-width=".27">
<path d="M24.1 10.5l.5 400v-399.5zM24.1 10.5l.5 400-.5 .5z"/>
<path d="M80.2 8.2l.2 2.5v-2.5zM80.2 8.2l.2 2.5h-.2z"/>
<path d="M130.2 8.2l.2 2.5v-2.5zM130.2 8.2l.2 2.5h-.2z"/>
<path d="M180.2 8.2l.2 2.5v-2.5zM180.2 8.2l.2 2.5h-.2z"/>
<path d="M230.2 8.2l.2 2.5v-2.5zM230.2 8.2l.2 2.5h-.2z"/>
<path d="M280.2 8.2l.2 2.5v-2.5zM280.2 8.2l.2 2.5h-.2z"/>
<path d="M330.2 8.2l.2 2.5v-2.5zM330.2 8.2l.2 2.5h-.2z"/>
<path d="M380.2 8.2l.2 2.5v-2.5zM380.2 8.2l.2 2.5h-.2z"/>
<path d="M430.3 8.2l.1 2.5v-2.5zM430.3 8.2l.1 2.5h-.1z"/>
<path d="M480.3 8.2l.1 2.5v-2.5zM480.3 8.2l.1 2.5h-.1z"/>
<path d="M530.2 8.2l.2 2.5v-2.5zM530.2 8.2l.2 2.5h-.2z"/>
<path d="M24.6 11h555.5l.5-.5zM24.1 10.5h556.5l-556 .5z"/>
<path d="M21.8 60.8h2.5v-.2zM21.8 60.6h2.5l-2.5 .2z"/>
<path d="M580.3 60.8h2.5v-.2zM580.3 60.6h2.5l-2.5 .2z"/>
<path d="M21.8 110.8h2.5v-.2zM21.8 110.6h2.5l-2.5 .2z"/>
<path d="M580.3 110.8h2.5v-.2zM580.3 110.6h2.5l-2.5 .2z"/>
<path d="M21.8 160.8h2.5v-.2zM21.8 160.6h2.5l-2.5 .2z"/>
<path d="M530.3 160.8h50v-.2zM530.3 160.6h50l-50 .2z"/>
<path d="M580.3 160.8h2.5v-.2zM580.3 160.6h2.5l-2.5 .2z"/>
<path d="M21.8 210.8h2.5v-.2zM21.8 210.6h2.5l-2.5 .2z"/>
<path d="M530.3 210.8h50v-.2zM530.3 210.6h50l-50 .2z"/>
<path d="M580.3 210.8h2.5v-.2zM580.3 210.6h2.5l-2.5 .2z"/>
<path d="M530.3 227.5h50v-.2zM530.3 227.3h50l-50 .2z"/>
<path d="M530.3 244v.1l50-.1zM530.3 244.1l50-.1v.1z"/>
<path d="M530.3 244.1h50v-.1zM530.3 244h50l-50 .1z"/>
<path d="M21.8 260.8h2.5v-.2zM21.8 260.6h2.5l-2.5 .2z"/>
<path d="M530.3 260.6v.2l50-.2zM530.3 260.8l50-.2v.2z"/>
<path d="M530.3 260.6v.2l50-.2zM530.3 260.8l50-.2v.2z"/>
<path d="M530.3 277.3v.2l50-.2zM530.3 277.5l50-.2v.2z"/>
<path d="M530.3 260.6v.2l50-.2zM530.3 260.8l50-.2v.2z"/>
<path d="M530.3 260.6v.2l50-.2zM530.3 260.8l50-.2v.2z"/>
<path d="M580.3 260.8h2.5v-.2zM580.3 260.6h2.5l-2.5 .2z"/>
<path d="M530.3 294v.1l50-.1zM530.3 294.1l50-.1v.1z"/>
<path d="M530.3 294v.1l50-.1zM530.3 294.1l50-.1v.1z"/>
<path d="M21.8 310.8h2.5v-.1zM21.8 310.7h2.5l-2.5 .1z"/>
<path d="M530.3 315.6h50zM530.3 315.8l50-.2z"/>
<path d="M530.3 310.7v.1l50-.1zM530.3 310.8l50-.1v.1z"/>
<path d="M580.3 310.8h2.5v-.1zM580.3 310.7h2.5l-2.5 .1z"/>
<path d="M530.3 335.7h50zM530.3 335.8l50-.1z"/>
<path d="M530.3 330.7h50zM530.3 330.8l50-.1z"/>
<path d="M530.3 325.7h50zM530.3 325.8l50-.1z"/>
<path d="M530.3 320.6h50zM530.3 320.8l50-.2z"/>
<path d="M530.3 355.7h50zM530.3 355.8l50-.1z"/>
<path d="M530.3 350.7h50zM530.3 350.8l50-.1z"/>
<path d="M530.3 345.7h50zM530.3 345.8l50-.1z"/>
<path d="M530.3 340.7h50zM530.3 340.8l50-.1z"/>
<path d="M21.8 360.8h2.5v-.2zM21.8 360.6h2.5l-2.5 .2z"/>
<path d="M530.3 360.6v.2l50-.2zM530.3 360.8l50-.2v.2z"/>
<path d="M530.3 360.6v.2l50-.2zM530.3 360.8l50-.2v.2z"/>
<path d="M580.3 360.8h2.5v-.2zM580.3 360.6h2.5l-2.5 .2z"/>
<path d="M580.3 360.8h2.5v-.2zM580.3 360.6h2.5l-2.5 .2z"/>
<path d="M580.3 360.8h2.5v-.2zM580.3 360.6h2.5l-2.5 .2z"/>
<path d="M24.6 410.5l-.5 .5 556-.5zM24.1 411l556-.5 .5 .5z"/>
<path d="M80.2 410.7l.2 2.5v-2.5zM80.2 410.7l.2 2.5h-.2z"/>
<path d="M130.2 410.7l.2 2.5v-2.5zM130.2 410.7l.2 2.5h-.2z"/>
<path d="M180.2 410.7l.2 2.5v-2.5zM180.2 410.7l.2 2.5h-.2z"/>
<path d="M230.2 410.7l.2 2.5v-2.5zM230.2 410.7l.2 2.5h-.2z"/>
<path d="M280.2 410.7l.2 2.5v-2.5zM280.2 410.7l.2 2.5h-.2z"/>
<path d="M330.2 410.7l.2 2.5v-2.5zM330.2 410.7l.2 2.5h-.2z"/>
<path d="M380.2 410.7l.2 2.5v-2.5zM380.2 410.7l.2 2.5h-.2z"/>
<path d="M430.3 410.7l.1 2.5v-2.5zM430.3 410.7l.1 2.5h-.1z"/>
<path d="M480.3 410.7l.1 2.5v-2.5zM480.3 410.7l.1 2.5h-.1z"/>
<path d="M530.2 410.7v2.5h.2zM530.2 410.7h.2v2.5z"/>
<path d="M530.2 410.7l.2 2.5v-2.5zM530.2 410.7l.2 2.5h-.2z"/>
<path d="M540.2 410.7l.2 2.5v-2.5zM540.2 410.7l.2 2.5h-.2z"/>
<path d="M555.2 410.7l.2 2.5v-2.5zM555.2 410.7l.2 2.5h-.2z"/>
<path d="M580.1 11v399.5l.5 .5zM580.1 11l.5-.5v400.5z"/>
<path d="M580.1 410.7l.4 2.5v-2.5zM580.1 410.7l.4 2.5h-.4z"/>
</g>
<text font-size="13.4" x="539.5" y="390.5">A703</text>
<g font-size="7">
<text x="53.7" y="45.9">VISTE</text>
<text x="76.1" y="62.1">SEZIONE</text>
<text x="204.8" y="62.1">FRONTALE</text>
<text x="391.2" y="62.1">DALL'ALTO</text>
</g>
<text font-size="5" x="535.4" y="187">VV-D_1_CUCINA</text>
<g font-size="4.2">
<text x="213.3" y="75">1</text>
<text x="271.9" y="75">2</text>
<text x="233.2" y="81">57</text>
<text x="294.3" y="81">60</text>
<text x="419.7" y="81">60</text>
<text x="375.8" y="130.7" transform="rotate(-90 375.8 130.7)">60</text>
<text x="195.9" y="201.8" transform="rotate(-90 195.9 201.8)">200</text>
<text x="55.9" y="205.8" transform="rotate(-90 55.9 205.8)">208</text>
<text x="195.9" y="303.5" transform="rotate(-90 195.9 303.5)">8</text>
</g>
<g font-size="2.8">
<text x="156" y="297.5">1</text>
<text x="271.2" y="310.9">1</text>
</g>
<g font-size="2.5">
<text x="50" y="9.6">1</text>
<text x="104.6" y="9.6">2</text>
<text x="154.6" y="9.6">3</text>
<text x="204.6" y="9.6">4</text>
<text x="254.6" y="9.6">5</text>
<text x="304.6" y="9.6">6</text>
<text x="354.6" y="9.6">7</text>
<text x="404.6" y="9.6">8</text>
<text x="454.6" y="9.6">9</text>
<text x="503.9" y="9.6">10</text>
<text x="553.9" y="9.6">11</text>
<text x="21.6" y="36.6">A</text>
<text x="581.5" y="36.6">A</text>
<text x="21.6" y="86.6">B</text>
<text x="581.5" y="86.6">B</text>
<text x="21.5" y="136.6">C</text>
<text x="581.4" y="136.6">C</text>
<text x="531.1" y="153.7">POLITECNICO DI MILANO</text>
<text x="531.2" y="156.7">SCUOLA DEL DESIGN</text>
<text x="531.2" y="159.7">C.L. DESIGN DEGLI INTERNI</text>
<text x="531.3" y="163.5">PROGETTO:</text>
<text x="21.5" y="186.6">D</text>
<text x="581.4" y="186.6">D</text>
<text x="531.3" y="213.5">CORSO:</text>
<text x="532.7" y="221.9">STRUMENTI E METODI DEL PROGETTO</text>
<text x="531.3" y="230.2">DOCENTE:</text>
<text x="21.6" y="236.6">E</text>
<text x="544.1" y="236.6">MARCO FERRARA</text>
<text x="581.5" y="236.6">E</text>
<text x="531.3" y="246.9">STUDENTI:</text>
<text x="546.2" y="253.5">MICHELA GALASSINI</text>
<text x="531.3" y="263.5">OGGETTO:</text>
<text x="539" y="269.3">MOBILE METOD 399.253.02</text>
<text x="531.3" y="280.2">NOTE:</text>
<text x="21.7" y="286.6">F</text>
<text x="554.8" y="286.6">-</text>
<text x="581.6" y="286.6">F</text>
<text x="531.3" y="296.9">NOME FILE:</text>
<text x="536.8" y="302.5">MOBILE METOD 399.253.02.dwg</text>
<text x="531.2" y="314.1">VERS</text>
<text x="571.2" y="314.1">DATA</text>
<text x="21.4" y="336.6">G</text>
<text x="581.3" y="336.6">G</text>
<text x="531.3" y="363.7">TAVOLA NO.:</text>
<text x="567.5" y="363.7">3 DI</text>
<text x="574.7" y="363.7">8</text>
<text x="21.5" y="386.6">H</text>
<text x="581.4" y="386.6">H</text>
<text x="531.3" y="406.2">DATA:</text>
<text x="541.3" y="406.1">18/07/2017</text>
<text x="556.2" y="406.1">SCALA:</text>
<text x="570.9" y="406.1">1:10</text>
<text x="18.9" y="411" transform="rotate(-90 18.9 411)">DIRECTORY: /USERS/MICHELAGALASSINI/DESKTOP/VV-D_1_CUCINA/VV-D_1_CUCINAMOBILI.DWG | PLOTTED ON: 7/15/2017 11:39:30 AM | BY USER: MICHELA GALASSINI</text>
<text x="530.8" y="413.2">0</text>
<text x="531.2" y="409.1">REV:</text>
<text x="540.8" y="413.2">10cm</text>
<text x="541.3" y="409.1">REV</text>
<text x="555.8" y="413.2">25cm</text>
<text x="556.2" y="409.1">FORMATO:</text>
<text x="572.7" y="409.1">A2</text>
<text x="573.7" y="413.2">50cm</text>
<text x="48.1" y="414.1">1</text>
<text x="104.6" y="414.1">2</text>
<text x="154.6" y="414.1">3</text>
<text x="204.6" y="414.1">4</text>
<text x="254.6" y="414.1">5</text>
<text x="304.6" y="414.1">6</text>
<text x="354.6" y="414.1">7</text>
<text x="404.6" y="414.1">8</text>
<text x="454.6" y="414.1">9</text>
<text x="503.9" y="414.1">10</text>
</g>
<g font-size="2.1">
<text x="154.3" y="300.2">A708</text>
<text x="269.5" y="313.7">A704</text>
</g>
</svg>
